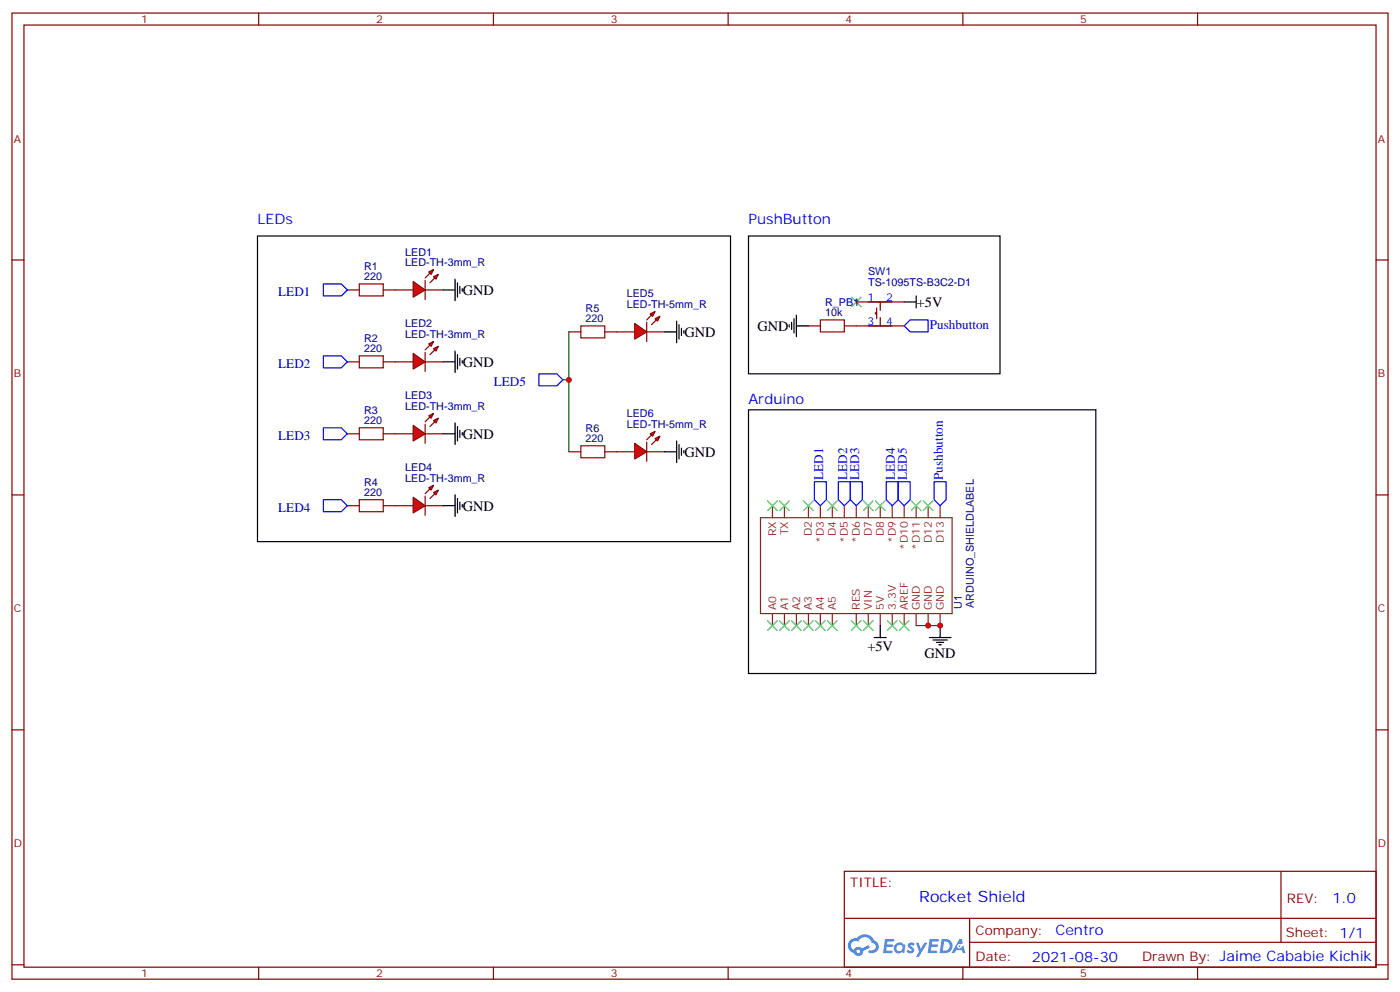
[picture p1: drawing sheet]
<svg xmlns="http://www.w3.org/2000/svg" width="412mm" height="292mm" viewBox="0 0 412 292" stroke-linecap="round" stroke-linejoin="round" font-family="sans-serif">
<g fill="none" stroke="#870000" stroke-width=".35">
<path d="M3.5 3.8h405.4v284.4h-405.4zM7.1 7.4h398.2v277.3h-398.2zM76.2 3.8v3.6M145.3 3.8v3.6M214.5 3.8v3.6M283.6 3.8v3.6M352.8 3.8v3.6M3.5 76.5h3.6M405.3 76.5h3.6M3.5 145.7h3.6M405.3 145.7h3.6M3.5 214.8h3.6"/>
<path d="M405.3 214.8h3.6M248.7 256.4h156.6v28.3h-156.6zM377.3 256.5v20.8M248.7 270.3h156.5M285.6 277.3h119.6M285.6 270.3v14.1M3.5 284h3.6M76.2 284.7v3.5M145.3 284.7v3.5M214.5 284.7v3.5M283.6 284.7v3.5M352.8 284.7v3.5"/>
<path d="M405.3 284h3.6"/>
</g>
<g fill="#5487ff">
<path d="M267.7 277.6a1.22 1.22 0 0 1 1.7 .3l-.4 .6a.47 .47 0 0 0-.3-.5 .47 .47 0 0 0-.5 .2l.1 .3a1.14 1.14 0 0 1 .8 1.7 1.14 1.14 0 0 1-1.9 0l-.2-.2 .5-.5 .7 .4a.29 .29 0 0 0 .3-.3 .29 .29 0 0 0-.2-.3 1.04 1.04 0 0 1-.6-1.7z"/>
<path d="M260.7 276.4h2.4l.3 .1-.2 .5-1.8 .1-.1 .9h1.5l.3 .3-.3 .4h-1.6l-.2 1.1h1.7l.2 .4-.2 .3h-2.6z"/>
<path d="M273.8 276.4h2.4l.3 .1-.1 .5-1.8 .1-.2 .9h1.6l.3 .3-.4 .4h-1.6l-.1 1.1h1.7l.2 .4-.2 .3h-2.6z"/>
<path d="M282.6 276.4h.7l.3 1.2-.6 .3a.69 .69 0 0 0-1 .3 .69 .69 0 0 0 .4 1 .69 .69 0 0 0 .9-.6l.5-.3 .6 2.2h-.8l-.2-.9h-1.8l-.5 .9h-.8z"/>
<path d="M269.8 277.4h.8l.6 1.9 1.1-1.9h.9l-2.6 4.2h-.8l.9-1.5z"/>
<path d="M277.4 276.4l-.6 4.1h1.3a2.11 2.11 0 0 0 2.5-2.1 2.11 2.11 0 0 0-2.5-2zM278.1 277.1a1.39 1.39 0 0 1 1.7 1.4 1.39 1.39 0 0 1-1.8 1.3h-.3z"/>
<path d="M263.7 278a1.54 1.54 0 0 0-.1 2.1 1.54 1.54 0 0 0 2.2 .2l.6 .2 .3-2.3-.2-.2-.4-.1a1.49 1.49 0 0 0-2.4 .1zM264 279a.94 .94 0 0 1 1.8 0 .94 .94 0 0 1-1.8 0z"/>
<path d="M250.4 276.7a2.18 2.18 0 0 0 1.1 3.8 1.44 1.44 0 0 0 1.6 .9 1.44 1.44 0 0 0 1.2-1.5l2-1-.5-.7-1.9 .9a1.47 1.47 0 0 0-2.4 .5 1.39 1.39 0 0 1-.7-2 1.39 1.39 0 0 1 2-.5 2.12 2.12 0 0 1 2.2-1.3 2.12 2.12 0 0 1 1.9 1.7 1.14 1.14 0 0 1 1.1 1.4 1.14 1.14 0 0 1-1.7 .8 .43 .43 0 0 0-.5 .3 .43 .43 0 0 0 .4 .5 1.98 1.98 0 0 0 2.5-1.2 1.98 1.98 0 0 0-1.2-2.5 3.1 3.1 0 0 0-5.3-.7l-.9 .1zM252.3 280a.55 .55 0 0 1 1.1 0 .55 .55 0 0 1-1.1 0z"/>
<circle cx="282.6" cy="278.5" r=".26"/>
</g>
<g fill="#f00" stroke="#870000" stroke-width=".35">
<path d="M121.7 82.9l3.5 2.4-3.5 2.2z"/>
<path d="M125.2 82.5v5.7z"/>
</g>
<g fill="#870000" stroke="#870000" stroke-width=".35">
<path d="M125.2 81.8l1.4-1.4z"/>
<path d="M128.1 81.8l-1.5 1.4z"/>
</g>
<g fill="#f00" stroke="#870000" stroke-width=".35">
<path d="M126.3 80l1.4-.7-.7 1.5z"/>
<path d="M127.7 81.5l1.4-.7-.7 1.4z"/>
</g>
<path d="M116.4 85.3h5.3M125.2 85.3h5.3" fill="none" stroke="#870000" stroke-width=".35"/>
<g fill="#f00" stroke="#870000" stroke-width=".35">
<path d="M121.7 104l3.5 2.5-3.5 2.1z"/>
<path d="M125.2 103.7v5.6z"/>
</g>
<g fill="#870000" stroke="#870000" stroke-width=".35">
<path d="M126.6 101.6l-1.4 1.4z"/>
<path d="M126.6 104.4l1.5-1.4z"/>
</g>
<g fill="#f00" stroke="#870000" stroke-width=".35">
<path d="M126.3 101.2l1.4-.7-.7 1.4z"/>
<path d="M127.7 102.6l1.4-.7-.7 1.4z"/>
</g>
<path d="M116.4 106.5h5.3M125.2 106.5h5.3" fill="none" stroke="#870000" stroke-width=".35"/>
<g fill="#f00" stroke="#870000" stroke-width=".35">
<path d="M121.7 125.2l3.5 2.5-3.5 2.1z"/>
<path d="M125.2 124.8v5.7z"/>
</g>
<g fill="#870000" stroke="#870000" stroke-width=".35">
<path d="M125.2 124.1l1.4-1.4z"/>
<path d="M126.6 125.6l1.5-1.5z"/>
</g>
<g fill="#f00" stroke="#870000" stroke-width=".35">
<path d="M126.3 122.4l1.4-.7-.7 1.4z"/>
<path d="M127.7 123.8l1.4-.7-.7 1.4z"/>
</g>
<path d="M116.4 127.7h5.3M125.2 127.7h5.3" fill="none" stroke="#870000" stroke-width=".35"/>
<g fill="#f00" stroke="#870000" stroke-width=".35">
<path d="M121.7 146.4l3.5 2.4-3.5 2.2z"/>
<path d="M125.2 146v5.7z"/>
</g>
<g fill="#870000" stroke="#870000" stroke-width=".35">
<path d="M125.2 145.3l1.4-1.4z"/>
<path d="M128.1 145.3l-1.5 1.4z"/>
</g>
<g fill="#f00" stroke="#870000" stroke-width=".35">
<path d="M126.3 143.5l1.4-.7-.7 1.5z"/>
<path d="M127.7 145l1.4-.7-.7 1.4z"/>
</g>
<path d="M102.3 85.3h3.5M112.9 85.3h3.5M102.3 106.5h3.5M112.9 106.5h3.5M102.3 127.7h3.5M112.9 127.7h3.5M102.3 148.8h3.5M112.9 148.8h8.8M125.2 148.8h5.3" fill="none" stroke="#870000" stroke-width=".35"/>
<path d="M105.8 83.6h7.1v3.5h-7.1zM105.8 104.7h7.1v3.6h-7.1zM105.8 125.9h7.1v3.5h-7.1zM105.8 147.1h7.1v3.5h-7.1z" fill="none" stroke="#a10000" stroke-width=".35"/>
<g fill="#f00" stroke="#870000" stroke-width=".35">
<path d="M187 95.2l3.5 2.5-3.5 2.1z"/>
<path d="M190.5 94.9v5.6z"/>
</g>
<g fill="#870000" stroke="#870000" stroke-width=".35">
<path d="M190.5 94.2l1.4-1.5z"/>
<path d="M191.9 95.6l1.4-1.4z"/>
</g>
<g fill="#f00" stroke="#870000" stroke-width=".35">
<path d="M191.6 92.4l1.4-.7-.7 1.4z"/>
<path d="M193 93.8l1.4-.7-.7 1.4z"/>
</g>
<path d="M181.7 97.7h5.3M190.5 97.7h5.3" fill="none" stroke="#870000" stroke-width=".35"/>
<g fill="#f00" stroke="#870000" stroke-width=".35">
<path d="M187 130.5l3.5 2.5-3.5 2.1z"/>
<path d="M190.5 130.1v5.7z"/>
</g>
<g fill="#870000" stroke="#870000" stroke-width=".35">
<path d="M190.5 129.4l1.4-1.4z"/>
<path d="M193.3 129.4l-1.4 1.4z"/>
</g>
<g fill="#f00" stroke="#870000" stroke-width=".35">
<path d="M191.6 127.7l1.4-.7-.7 1.4z"/>
<path d="M193 129.1l1.4-.7-.7 1.4z"/>
</g>
<path d="M167.6 97.7h3.5M178.2 97.7h3.5M238.1 95.9h3.6M248.7 95.9h17.6M252.2 88.9h14.1M258.2 92h-.3v.4h.3M258.2 90.6v3.2M259.3 88.9v2.4M259.3 93.5v2.4M167.6 133h3.5M178.2 133h8.8M190.5 133h5.3" fill="none" stroke="#870000" stroke-width=".35"/>
<path d="M171.1 95.9h7.1v3.5h-7.1zM241.7 94.2h7v3.5h-7zM171.1 131.2h7.1v3.5h-7.1z" fill="none" stroke="#a10000" stroke-width=".35"/>
<g fill="none" stroke="#3c3" stroke-width=".35">
<path d="M250.8 87.5l2.8 2.8M253.6 87.5l-2.8 2.8M226.1 147.4l2.9 2.8M229 147.4l-2.9 2.8M229.7 147.4l2.8 2.8M232.5 147.4l-2.8 2.8M236.7 147.4l2.8 2.8M239.5 147.4l-2.8 2.8M243.8 147.4l2.8 2.8M246.6 147.4l-2.8 2.8M254.4 147.4l2.8 2.8M257.2 147.4l-2.8 2.8"/>
<path d="M257.9 147.4l2.8 2.8M260.7 147.4l-2.8 2.8M268.5 147.4l2.8 2.8M271.3 147.4l-2.8 2.8M272 147.4l2.8 2.8M274.8 147.4l-2.8 2.8M226.1 182.7l2.9 2.8M229 182.7l-2.9 2.8M229.7 182.7l2.8 2.8M232.5 182.7l-2.8 2.8M233.2 182.7l2.8 2.8M236 182.7l-2.8 2.8"/>
<path d="M236.7 182.7l2.8 2.8M239.5 182.7l-2.8 2.8M240.2 182.7l2.9 2.8M243.1 182.7l-2.9 2.8M243.8 182.7l2.8 2.8M246.6 182.7l-2.8 2.8M250.8 182.7l2.8 2.8M253.6 182.7l-2.8 2.8M254.4 182.7l2.8 2.8M257.2 182.7l-2.8 2.8M261.4 182.7l2.8 2.8M264.2 182.7l-2.8 2.8"/>
<path d="M264.9 182.7l2.9 2.8M267.8 182.7l-2.9 2.8"/>
</g>
<g fill="none" stroke="#000" stroke-width=".35">
<path d="M75.8 69.5h139.4v89.9h-139.4zM220.5 69.5h74.1v40.5h-74.1zM130.5 85.3h3.6M134.1 82.2v6.3M134.8 83.2v4.3M135.5 84.3v2.1M136.2 85v.7M195.8 97.7h3.5M199.3 94.5v6.4M200 95.6v4.2M200.7 96.6v2.1M201.4 97.3v.7"/>
<path d="M232.5 95.6v.7M233.2 94.9v2.1M233.9 93.8v4.2M234.6 95.9h3.5M234.6 92.7v6.4M266.3 88.9h3.6M269.9 87.1v3.5M130.5 106.5h3.6M134.1 103.3v6.4M134.8 104.4v4.2M135.5 105.4v2.2M136.2 106.2v.7"/>
<path d="M130.5 127.7h3.6M134.1 124.5v6.3M134.8 125.6v4.2M135.5 126.6v2.1M136.2 127.3v.7M195.8 133h3.5M199.3 129.8v6.3M200 130.8v4.3M200.7 131.9v2.1M201.4 132.6v.7M220.5 120.6h102.3v77.6h-102.3zM130.5 148.8h3.6"/>
<path d="M134.1 145.7v6.3M134.8 146.7v4.3M135.5 147.8v2.1M136.2 148.5v.7M257.5 187.6h3.6M259.3 184.1v3.5M273.8 187.6h6.3M274.8 188.3h4.2M275.9 189.1h2.1M276.6 189.8h.7M276.9 184.1v3.5"/>
</g>
<path d="M95.2 83.6h5.3l1.8 1.7-1.8 1.8h-5.3zM266.3 95.9l1.8-1.7h5.3v3.5h-5.3zM95.2 104.7h5.3l1.8 1.8-1.8 1.8h-5.3zM158.7 110h5.3l1.8 1.8-1.8 1.8h-5.3zM95.2 125.9h5.3l1.8 1.8-1.8 1.7h-5.3zM95.2 147.1h5.3l1.8 1.7-1.8 1.8h-5.3zM239.9 141.8h3.5v5.3l-1.7 1.7-1.8-1.7zM246.9 141.8h3.6v5.3l-1.8 1.7-1.8-1.7zM250.5 141.8h3.5v5.3l-1.8 1.7-1.7-1.7zM261.1 141.8h3.5v5.3l-1.8 1.7-1.7-1.7zM264.6 141.8h3.5v5.3l-1.8 1.7-1.7-1.7zM275.2 141.8h3.5v5.3l-1.8 1.7-1.7-1.7z" fill="none" stroke="#00f" stroke-width=".35"/>
<g fill="none" stroke="#8c2424" stroke-width=".35">
<path d="M224 152.4h56.5v28.2h-56.5zM227.5 148.8v3.6M231.1 148.8v3.6M238.1 148.8v3.6M241.7 148.8v3.6M245.2 148.8v3.6M248.7 148.8v3.6M252.2 148.8v3.6M255.8 148.8v3.6M259.3 148.8v3.6M262.8 148.8v3.6M266.3 148.8v3.6"/>
<path d="M269.9 148.8v3.6M273.4 148.8v3.6M276.9 148.8v3.6M227.5 180.6v3.5M231.1 180.6v3.5M234.6 180.6v3.5M238.1 180.6v3.5M241.7 180.6v3.5M245.2 180.6v3.5M252.2 180.6v3.5M255.8 180.6v3.5M259.3 180.6v3.5"/>
<path d="M262.8 180.6v3.5M266.3 180.6v3.5M269.9 180.6v3.5M273.4 180.6v3.5M276.9 180.6v3.5"/>
</g>
<path d="M167.6 97.7v14.1h-1.8M167.6 111.8v21.2M269.9 184.1h7" fill="none" stroke="#008700" stroke-width=".35"/>
<g fill="#c00">
<circle cx="276.9" cy="184.1" r=".88"/>
<circle cx="273.4" cy="184.1" r=".88"/>
<circle cx="167.6" cy="111.8" r=".88"/>
</g>
<text font-size="4.6" fill="#00f" x="270.8" y="265.5">Rocket Shield</text>
<g font-size="4.2" fill="#00f">
<text x="75.8" y="65.9">LEDs</text>
<text x="220.5" y="65.9">PushButton</text>
<text x="220.5" y="118.9">Arduino</text>
<text x="392.5" y="265.7">1.0</text>
<text x="310.9" y="275.3">Centro</text>
<text x="304" y="283.1">2021-08-30</text>
</g>
<g font-size="4.2">
<text x="136.3" y="86.8">GND</text>
<text x="270.1" y="90.3">+5V</text>
<text x="201.6" y="99.1">GND</text>
<text x="223.1" y="97.4">GND</text>
<text x="136.3" y="107.9">GND</text>
<text x="136.3" y="129.1">GND</text>
<text x="201.6" y="134.4">GND</text>
<text x="136.3" y="150.3">GND</text>
<text x="255.5" y="191.6">+5V</text>
<text x="272.3" y="193.7">GND</text>
</g>
<g font-size="3.9" fill="#00f">
<text x="82" y="87.1">LED1</text>
<text x="273.9" y="96.7">Pushbutton</text>
<text x="82" y="108.3">LED2</text>
<text x="145.5" y="113.6">LED5</text>
<text x="82" y="129.4">LED3</text>
<text x="242.5" y="141.3" transform="rotate(-90 242.5 141.3)">LED1</text>
<text x="249.5" y="141.3" transform="rotate(-90 249.5 141.3)">LED2</text>
<text x="253" y="141.3" transform="rotate(-90 253 141.3)">LED3</text>
<text x="263.6" y="141.3" transform="rotate(-90 263.6 141.3)">LED4</text>
<text x="267.1" y="141.3" transform="rotate(-90 267.1 141.3)">LED5</text>
<text x="277.7" y="141.2" transform="rotate(-90 277.7 141.2)">Pushbutton</text>
<text x="82" y="150.6">LED4</text>
</g>
<g font-size="3.9" fill="#800">
<text x="250.5" y="261">TITLE:</text>
<text x="379.1" y="265.7">REV:</text>
<text x="287.4" y="275.2">Company:</text>
<text x="378.7" y="275.8">Sheet: 1/1</text>
<text x="287.4" y="282.9">Date:</text>
<text x="336.4" y="283">Drawn By: Jaime Cababie Kichik</text>
</g>
<g font-size="3.2" fill="#800">
<text x="41.6" y="6.8">1</text>
<text x="110.8" y="6.8">2</text>
<text x="179.9" y="6.8">3</text>
<text x="249.1" y="6.8">4</text>
<text x="318.2" y="6.8">5</text>
<text x="4.1" y="41.9">A</text>
<text x="405.9" y="41.9">A</text>
<text x="4.1" y="111.1">B</text>
<text x="405.9" y="111.1">B</text>
<text x="4.1" y="180.2">C</text>
<text x="405.9" y="180.2">C</text>
<text x="4.1" y="249.4">D</text>
<text x="405.9" y="249.4">D</text>
<text x="41.6" y="287.7">1</text>
<text x="110.8" y="287.7">2</text>
<text x="179.9" y="287.7">3</text>
<text x="249.1" y="287.7">4</text>
<text x="318.2" y="287.7">5</text>
</g>
<g font-size="3.2" fill="#000080">
<text x="119.4" y="75.2">LED1</text>
<text x="107.3" y="82.5">220</text>
<text x="107.3" y="79.4">R1</text>
<text x="119.4" y="78.3">LED-TH-3mm_R</text>
<text x="255.7" y="81">SW1</text>
<text x="184.6" y="87.5">LED5</text>
<text x="243.1" y="89.9">R_PB1</text>
<text x="255.7" y="84.1">TS-1095TS-B3C2-D1</text>
<text x="172.5" y="94.9">220</text>
<text x="172.5" y="91.8">R5</text>
<text x="184.6" y="90.6">LED-TH-5mm_R</text>
<text x="243.1" y="93.1">10k</text>
<text x="107.3" y="100.6">R2</text>
<text x="119.4" y="99.4">LED-TH-3mm_R</text>
<text x="119.4" y="96.4">LED2</text>
<text x="107.3" y="103.7">220</text>
<text x="119.4" y="117.5">LED3</text>
<text x="107.3" y="124.8">220</text>
<text x="107.3" y="121.8">R3</text>
<text x="119.4" y="120.6">LED-TH-3mm_R</text>
<text x="184.6" y="125.9">LED-TH-5mm_R</text>
<text x="184.6" y="122.8">LED6</text>
<text x="172.5" y="130.1">220</text>
<text x="172.5" y="127">R6</text>
<text x="107.3" y="142.9">R4</text>
<text x="119.4" y="141.8">LED-TH-3mm_R</text>
<text x="119.4" y="138.7">LED4</text>
<text x="107.3" y="146">220</text>
<text x="283.4" y="179.2" transform="rotate(-90 283.4 179.2)">U1</text>
<text x="286.9" y="178.9" transform="rotate(-90 286.9 178.9)">ARDUINO_SHIELDLABEL</text>
</g>
<g font-size="3.2" fill="#00f">
<text x="255.5" y="88.5">1</text>
<text x="261.1" y="88.5">2</text>
<text x="255.5" y="95.6">3</text>
<text x="261.1" y="95.6">4</text>
</g>
<g font-size="3.2" fill="#8d2323">
<text x="228.6" y="157.8" transform="rotate(-90 228.6 157.8)">RX</text>
<text x="232.1" y="157.6" transform="rotate(-90 232.1 157.6)">TX</text>
<text x="239.2" y="157.9" transform="rotate(-90 239.2 157.9)">D2</text>
<text x="242.7" y="159.9" transform="rotate(-90 242.7 159.9)">*D3</text>
<text x="246.2" y="157.9" transform="rotate(-90 246.2 157.9)">D4</text>
<text x="249.8" y="159.9" transform="rotate(-90 249.8 159.9)">*D5</text>
<text x="253.3" y="159.9" transform="rotate(-90 253.3 159.9)">*D6</text>
<text x="256.8" y="157.9" transform="rotate(-90 256.8 157.9)">D7</text>
<text x="260.3" y="157.9" transform="rotate(-90 260.3 157.9)">D8</text>
<text x="263.9" y="159.9" transform="rotate(-90 263.9 159.9)">*D9</text>
<text x="267.4" y="161.9" transform="rotate(-90 267.4 161.9)">*D10</text>
<text x="270.9" y="161.9" transform="rotate(-90 270.9 161.9)">*D11</text>
<text x="274.5" y="159.9" transform="rotate(-90 274.5 159.9)">D12</text>
<text x="278" y="159.9" transform="rotate(-90 278 159.9)">D13</text>
<text x="228.6" y="179.5" transform="rotate(-90 228.6 179.5)">A0</text>
<text x="232.1" y="179.5" transform="rotate(-90 232.1 179.5)">A1</text>
<text x="235.7" y="179.5" transform="rotate(-90 235.7 179.5)">A2</text>
<text x="239.2" y="179.5" transform="rotate(-90 239.2 179.5)">A3</text>
<text x="242.7" y="179.5" transform="rotate(-90 242.7 179.5)">A4</text>
<text x="246.2" y="179.5" transform="rotate(-90 246.2 179.5)">A5</text>
<text x="253.3" y="179.5" transform="rotate(-90 253.3 179.5)">RES</text>
<text x="256.8" y="179.5" transform="rotate(-90 256.8 179.5)">VIN</text>
<text x="260.3" y="179.5" transform="rotate(-90 260.3 179.5)">5V</text>
<text x="263.9" y="179.5" transform="rotate(-90 263.9 179.5)">3.3V</text>
<text x="267.4" y="179.5" transform="rotate(-90 267.4 179.5)">AREF</text>
<text x="270.9" y="179.5" transform="rotate(-90 270.9 179.5)">GND</text>
<text x="274.5" y="179.5" transform="rotate(-90 274.5 179.5)">GND</text>
<text x="278" y="179.5" transform="rotate(-90 278 179.5)">GND</text>
</g>
</svg>
